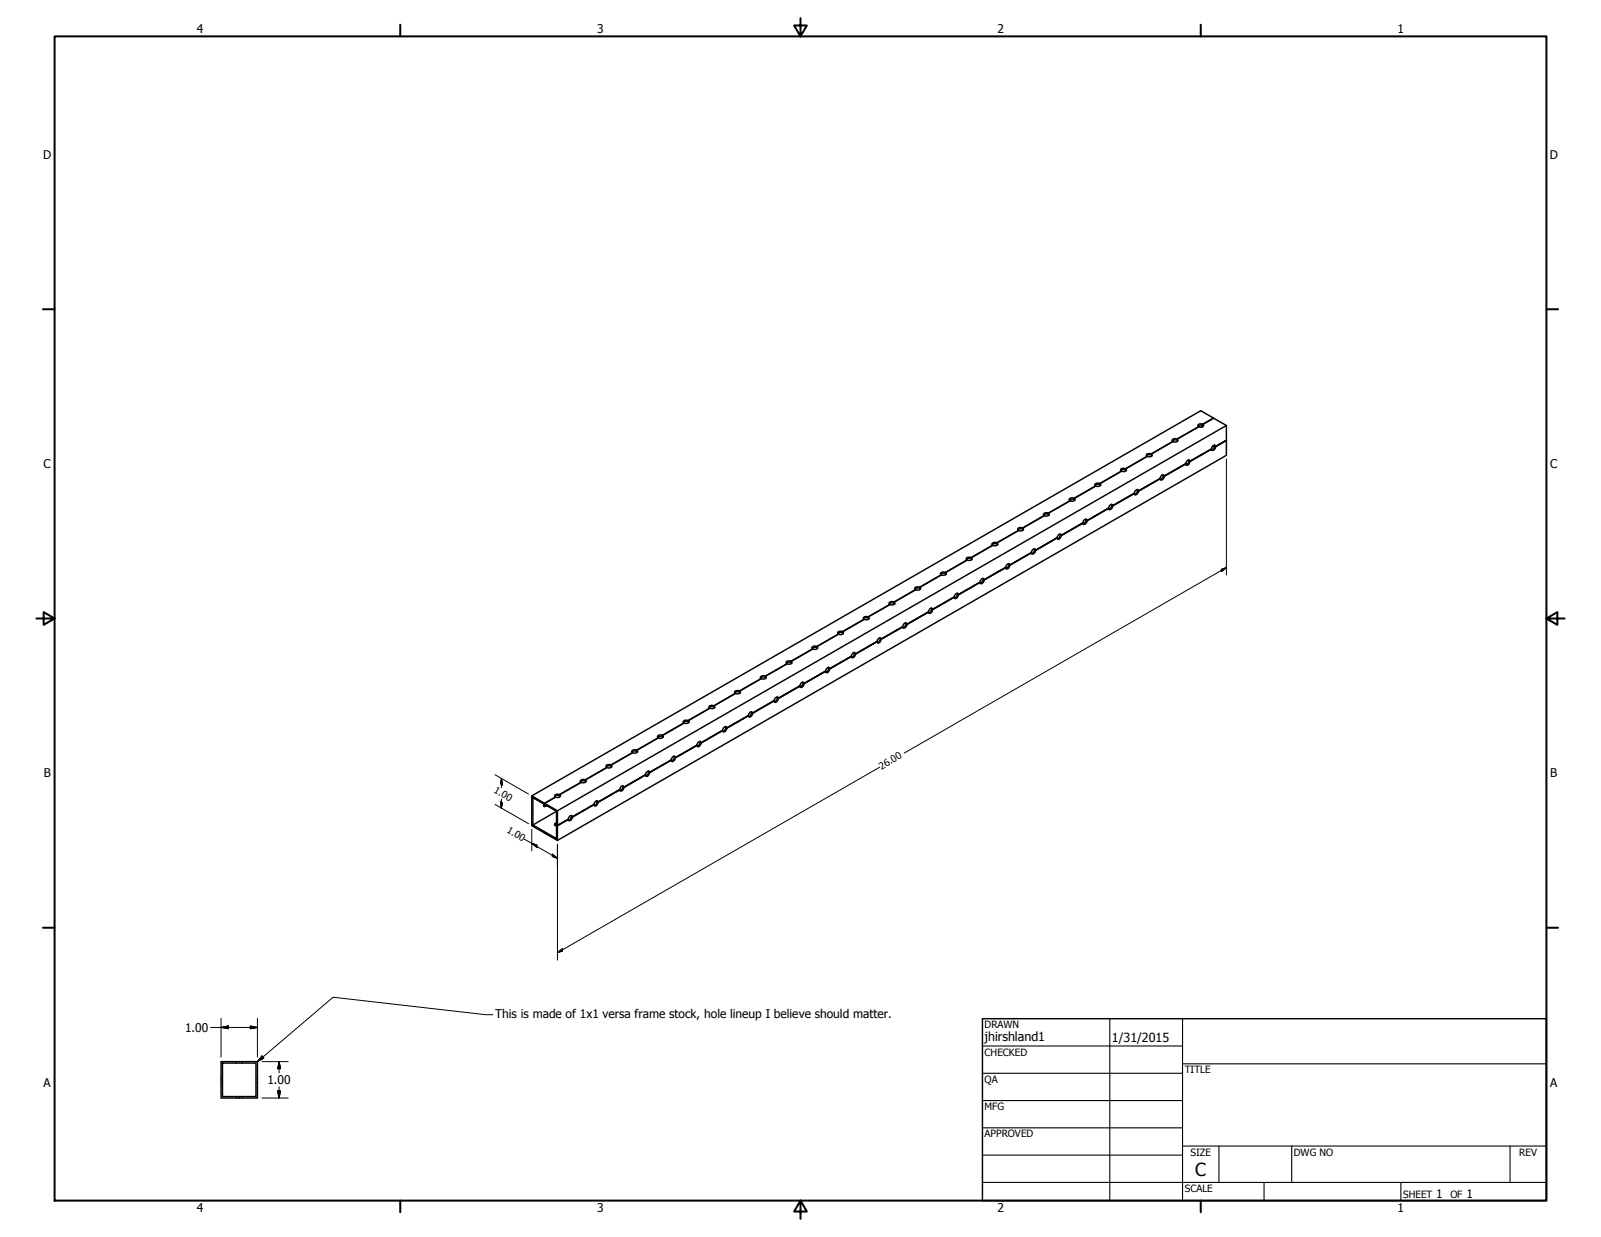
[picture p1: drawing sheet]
<svg xmlns="http://www.w3.org/2000/svg" width="559mm" height="432mm" viewBox="0 0 559 432" stroke-linecap="round" stroke-linejoin="round" font-family="sans-serif">
<!-- layer: Visible (ANSI) -->
<g fill="none" stroke="#000" stroke-width=".51">
<path d="M400.2 159.1l.9-.4 1 .4M400.4 159.3l-7.5 4.3M400.4 159.3h.1M401.8 158.4l-.4-.1a.96 .96 0 0 0-1.3 .8l.3 .2M401.8 158.4l.3 .5a1.18 1.18 0 0 1-1.7 .4l-7.5 4.3M409.1 153.9l.6-.4h.8l.6 .4M409.3 154.1l-7.5 4.3M409.3 154.1l.1 .1M410.8 153.3l-1.2-.1-.5 .4 .2 .5M410.8 153.3l.4 .5-.5 .4-1.3-.1-7.5 4.4M418.1 148.7l1-.4 1 .4M419.4 148.4v.7"/>
<path d="M419.8 148.1l-.4-.1a.96 .96 0 0 0-1.3 .7l.2 .3M419.8 148.1l3.7-2.2-4.4-2.5-233.5 134.4M419.8 148.1l.3 .5a1.18 1.18 0 0 1-1.7 .4l-7.6 4.3M419.9 148.1l3.7-2.1 4.5 2.5-233.5 134.5M423.1 155.9l1-.5a1.09 1.09 0 0 1 0 1.3 1.09 1.09 0 0 1-1.2 .4zM423.3 155.8l.6 .3M423.5 145.9l.1 .1M423.9 155.4l-.2 1-.8 .6M424.3 155.9l3.8-2.2v5.2l-233.5 134.5M428.1 148.5v5.2l-3.8 2.2M428.1 153.7l-3.8 2.1M364.2 179.8l1-.4 1 .4"/>
<path d="M364.4 180l-7.5 4.3M365.9 179.1l-.8-.2a.75 .75 0 0 0-.9 .9l.2 .2M365.9 179.1l.3 .5a1.35 1.35 0 0 1-1.8 .4M373.2 174.6l1-.4 1 .4M373.5 174.8l-7.6 4.3M374.9 173.9l-.4-.1a.96 .96 0 0 0-1.3 .8l.2 .2M374.9 173.9l.3 .3a1.02 1.02 0 0 1-1.7 .6M382.2 169.4l1-.4 .9 .4M382.4 169.6l-7.5 4.3M382.5 169.7l-7.5 4.3M383.9 168.8l-.4-.1a.88 .88 0 0 0-1.3 .7l.2 .2M383.9 168.8l.3 .5a1.35 1.35 0 0 1-1.8 .3"/>
<path d="M386.9 177.4l-7.5 4.3M387.5 176.3l.6-.2a1.03 1.03 0 0 1 .1 1.2 1.03 1.03 0 0 1-1.2 .4v-.7zM388 176l-.2 1.1-.8 .6M388.4 176.5l7.5-4.3-7.5 4.4M391.2 164.3l.5-.4h.9l.5 .4M391.4 164.5l-7.5 4.3M392.9 163.6l-.9-.2-.7 .3-.2 .3 .3 .5M392.9 163.6l.3 .5-.2 .2a1.34 1.34 0 0 1-1.6 .2M396.2 171.4l.6-.5 .5 .2 .1 .3-.6 1.1-.6 .3-.3-.6zM396.9 170.9l-.1 1-.8 .7M404.9 167.1l-7.5 4.3M404.9 167.1l-7.6 4.3"/>
<path d="M405.4 165.9l.7-.2a1.05 1.05 0 0 1 0 1.3 1.05 1.05 0 0 1-1.2 .4v-.8zM405.9 165.7l-.1 1.1-.9 .6M406.3 166.2l7.6-4.3-7.6 4.3M413.9 161.9l-7.6 4.3M414.5 160.7l.5-.2 .4 .5-.2 .5a.86 .86 0 0 1-1.2 .7v-.7zM414.9 160.5l-.1 1-.8 .7M415.3 161l7.5-4.3-7.4 4.4M330 199.8l-.8-.2-.8 .3-.2 .3 .3 .5M330 199.8l.3 .5-.2 .3-.7 .3-.9-.2M337.3 195.3l1-.4 .9 .4M337.5 195.5l-7.5 4.3M337.5 195.5h.1"/>
<path d="M339 194.6l-.4-.1a.96 .96 0 0 0-1.4 .8l.3 .2M339 194.6l.3 .5a1.18 1.18 0 0 1-1.7 .4l-7.5 4.3M346.3 190.1l.9-.4 1 .4M346.5 190.3l-7.5 4.3M346.5 190.4l-7.5 4.3M348 189.5a1.05 1.05 0 0 0-1.7 .6l.2 .2M348 189.5l.2 .2a1.05 1.05 0 0 1-1.7 .6M351 198.1l-7.5 4.3M351.6 197l.8-.1v.8a.86 .86 0 0 1-1.3 .7v-.7zM352 196.7l-.1 1.1-.8 .6M352.4 197.2l7.6-4.3-7.5 4.3M355.3 184.9l.9-.4 1 .4"/>
<path d="M356.9 184.3l-.3-.2a.96 .96 0 0 0-1.4 .8l.3 .3-7.5 4.3M356.9 184.3l.4 .5a1.18 1.18 0 0 1-1.8 .4l-7.5 4.3M360 193l-7.5 4.3M360.6 191.8l.3-.2a.95 .95 0 0 1 .6 1 .95 .95 0 0 1-.9 .8l-.6-.1v-.3zM361 191.6l-.1 1-.9 .6M361.4 192.1l7.5-4.3-7.5 4.4M364.5 180l-7.5 4.3M368.9 187.7l-7.5 4.4M369.5 186.6l.6-.2 .4 .5-.4 .9-.8 .5-.4-.6zM370 186.4l-.2 1.1-.7 .6M378 182.6l-7.6 4.3M378 182.6l-7.5 4.3"/>
<path d="M378.2 181.7l.9-.5a1.05 1.05 0 0 1 .1 1.3 1.05 1.05 0 0 1-1.2 .4l-.1-.3zM379 181.2l-.2 1-.8 .7M301.4 216l.9-.4 1 .4M301.6 216.2l-7.5 4.3M303 215.3l-.8-.1a.68 .68 0 0 0-.8 .8l.2 .2M303 215.3l.3 .5a1.35 1.35 0 0 1-1.7 .4M310.3 210.8l.6-.4h.8l.6 .4M312 210.2l-.3-.2a.96 .96 0 0 0-1.4 .8l.3 .3M312 210.2l.3 .2-.1 .5-.7 .3-.9-.2-7.6 4.3M315.1 218.8l-7.6 4.3M315.3 217.9l.7-.5a.95 .95 0 0 1 .6 1.1 .95 .95 0 0 1-.9 .8l-.5-.2zM316.1 217.4l-.1 1-.8 .7"/>
<path d="M319.3 205.6l1-.4 .9 .4M319.5 205.8l-7.5 4.4M319.6 205.9l-7.5 4.3M321 205l-.4-.1a.88 .88 0 0 0-1.3 .7l.2 .2M321 205l.3 .5a1.35 1.35 0 0 1-1.8 .3M324 213.6l-7.5 4.3M324 213.7l-7.5 4.3M324.6 212.5l.6-.2a1.03 1.03 0 0 1 .1 1.2 1.03 1.03 0 0 1-1.1 .4v-.7zM325.1 212.3l-.4 1.3-.6 .3M328.3 200.5l.6-.4h.8l.6 .4M328.5 200.7l-7.5 4.3M328.5 200.7l-7.4 4.3"/>
<path d="M333 208.4l-7.5 4.4M333.1 208.4l-7.6 4.3M333.1 208.5l-7.6 4.3M333.6 207.3l.6-.2 .3 .2v.7a.92 .92 0 0 1-1.4 .8l-.1-.4zM334.1 207.1l-.2 1-.8 .7M334.5 207.6l7.5-4.3-7.5 4.3M342.6 202.1l.6-.2a1.09 1.09 0 0 1 .1 1.3 1.09 1.09 0 0 1-1.2 .4v-.8zM343.1 201.9l-.2 1-.8 .7M265.4 236.7l1-.4 1 .4M265.7 236.9l-7.6 4.3M265.7 236.9h.1M267.1 236h-1.2l-.5 .3 .3 .6"/>
<path d="M267.1 236l.3 .3a.98 .98 0 0 1-.7 .8 .98 .98 0 0 1-1-.2l-7.5 4.3M274.4 231.5l1-.4 1 .4M274.5 230.9l1.2-.2 .7 .4a1.09 1.09 0 0 1-1 .7 1.09 1.09 0 0 1-1-.6zM274.7 231.7l-7.6 4.3M279.1 239.5l-7.5 4.3M279.7 238.3l.7-.2a1.07 1.07 0 0 1 0 1.3 1.07 1.07 0 0 1-1.1 .4v-.8zM280.2 238.1l-.2 1-.8 .7M283.4 226.3l1-.4 1 .4M283.7 226.6l-7.5 4.3M283.7 226.5l-7.6 4.3M285.1 225.7a1.05 1.05 0 0 0-1.7 .6l.3 .2M285.1 225.7l.3 .2a1.01 1.01 0 0 1-.7 .8 1.01 1.01 0 0 1-1-.2"/>
<path d="M288.1 234.3l-7.5 4.3M288.4 233.5l.9-.5 .3 .4-.1 .5a.86 .86 0 0 1-1.3 .7l-.1-.3zM289.2 232.9l-.1 1.1-.9 .6M292.4 221.2l1-.5 .9 .5M294.1 220.5l-.4-.2a.96 .96 0 0 0-1.3 .8l.2 .3-7.5 4.3M294.1 220.5l.3 .5a1.18 1.18 0 0 1-1.7 .4l-7.6 4.3M297.1 229.1l-7.5 4.3M297.1 229.2l-7.5 4.3M297.7 228l.3-.2a.95 .95 0 0 1 .6 1 .95 .95 0 0 1-.9 .8l-.5-.1-.1-.3zM298.1 227.8l-.1 1-.8 .6M306.1 224l-7.5 4.3M306.1 223.9l-7.5 4.4"/>
<path d="M306.4 223.1l.6-.5 .6 .5-.3 .9-.6 .5h-.3l-.3-.5zM307.1 222.6l-.1 1-.8 .7M229.6 257.4l.5-.4h.8l.6 .4M231.2 256.7l-.4-.2a.96 .96 0 0 0-1.3 .8l.2 .3-7.5 4.3M231.2 256.7l.3 .5-.4 .4h-1.3l-7.6 4.3M238.5 252.2l1-.4 1 .4M238.7 252.3l-7.5 4.4M238.8 252.4l-7.5 4.3M240.2 251.5l-.9-.1a.68 .68 0 0 0-.8 .8l.2 .1M240.2 251.5l.3 .5-.5 .5-1.3-.2M243.5 259.3l.7-.5a.88 .88 0 0 1 .5 .9 .88 .88 0 0 1-.5 .8l-.4 .2-.5-.2-.1-.3zM244.3 258.8l-.1 1-.9 .7"/>
<path d="M244.7 259.3l7.5-4.3-7.5 4.3M247.5 247l.5-.4h.9l.5 .4M247.7 247.2l-7.5 4.3M247.7 247.2v.1M249.2 246.4l-.9-.2-.7 .2-.1 .6 .2 .2M249.2 246.4l.2 .2v.5l-.8 .3-.8-.2-7.6 4.4M252.5 254.1a.79 .79 0 0 1 1.1-.3 1.15 1.15 0 0 1-1.3 1.5zM253.2 253.6l-.1 1-.8 .7M256.5 241.8l.9-.4 1 .4M256.7 242l-7.5 4.4M256.7 242.1l-7.5 4.3M258.1 241.2l-.4-.2a.88 .88 0 0 0-1.2 .8l.2 .2"/>
<path d="M258.1 241.2l.3 .5a1.35 1.35 0 0 1-1.7 .3M261.2 249.8l-7.5 4.4M261.7 248.7l.7-.2a1.08 1.08 0 0 1 0 1.2 1.08 1.08 0 0 1-1.1 .5v-.8zM262.3 248.5l-.4 1.3-.7 .3M270.2 244.6l-7.6 4.3M270.2 244.7l-7.6 4.3M270.4 243.8l.9-.5 .3 .2v.7a.92 .92 0 0 1-1.3 .8l-.2-.4zM271.2 243.3l-.1 1-.8 .7M185.6 277.8l9 5.2v10.4l-9-5.2zM186 278.4l8.2 4.8v9.5l-8.2-4.7zM193.6 278l1-.4 1 .4M193.9 278.3l-3.8 2.1"/>
<path d="M195.3 277.4l-.9-.2a.68 .68 0 0 0-.8 .8l.3 .3M195.3 277.4l.3 .5a1.18 1.18 0 0 1-1.7 .4M202.6 272.9l1-.4 .9 .4M202.8 273l-7.5 4.4M202.8 273v.1M204.3 272.2h-1.3l-.4 .3 .2 .5M204.3 272.2l.2 .3a1.02 1.02 0 0 1-1.6 .6l-7.6 4.3M208.3 279.5l-.1 1-.8 .7M211.6 267.7l.9-.4 1 .4M211.8 267.9l-7.5 4.3M213.2 267l-.3-.1a.88 .88 0 0 0-1.3 .8l.2 .2M213.2 267l.4 .5a1.29 1.29 0 0 1-1.8 .4"/>
<path d="M216.3 275.7l-7.5 4.3M216.9 274.5l.3-.2a.95 .95 0 0 1 .6 1.1 .95 .95 0 0 1-.9 .8l-.6-.5zM217.4 274.3l-.2 1-.9 .7M220.5 262.5l1.1-.4 .9 .4M220.8 262.8l-7.5 4.3M220.8 262.7l-7.6 4.3M222.2 261.9a1.05 1.05 0 0 0-1.7 .6l.3 .2M222.2 261.9l.3 .2a1.01 1.01 0 0 1-.7 .8 1.01 1.01 0 0 1-1-.2M225.2 270.5l-7.5 4.3M225.3 270.5l-7.6 4.4M225.3 270.4l-7.6 4.4M225.6 269.7l.8-.5 .4 .4-.2 .5a.86 .86 0 0 1-1.2 .7l-.2-.3z"/>
<path d="M226.3 269.1l-.1 1.1-.8 .6M226.7 269.6l7.6-4.3-7.5 4.4M234.8 264.2l.3-.2a.95 .95 0 0 1 .7 1 .95 .95 0 0 1-1 .8l-.5-.1v-.3zM235.3 264l-.2 1-.8 .6M243.2 260.2l-7.5 4.3M243.3 260.2l-7.6 4.3M189.8 280.7l.1 .9 .9-.4M190.1 290.8h.1M190.4 281l-.6 .4M194.2 287.7l-.6 .3M194.2 287.2l-.7 .6 .7 .6M194.2 283.2l-8.2 4.8"/>
<path d="M194.6 288.2l3.7-2.2-3.7 2.2M198.9 284.9l.3-.2a.85 .85 0 0 1 .6 .8 .85 .85 0 0 1-.6 .8l-.6 .2-.3-.4zM199.4 284.7l-.2 1-.8 .6M207.3 280.8l-7.5 4.4M207.3 280.9l-7.5 4.3M207.6 280l.9-.5a1.02 1.02 0 0 1 .1 1.3 1.02 1.02 0 0 1-1.2 .4l-.1-.3zM77.2 370.6h12.7v12.7h-12.7zM77.7 371.1h11.6v11.7h-11.6z"/>
</g>
<!-- layer: Hidden (ANSI) -->
<g fill="none" stroke="#000" stroke-width=".38">
<path d="M77.2 375.9h.1M77.2 378h.1M77.5 375.9h.2M77.5 378h.2M82.5 370.6v.2M82.5 370.9v.2M84.6 370.6v.2M84.6 370.9v.2M89.3 375.9h.2M89.3 378h.2M89.7 375.9h.2M89.7 378h.2"/>
<path d="M82.5 382.8v.2M82.5 383.1v.2M84.6 382.8v.2M84.6 383.1v.2"/>
</g>
<!-- layer: Visible (ANSI) -->
<g fill="#000">
<circle cx="418.3" cy="149" r=".25"/>
<circle cx="373.4" cy="174.8" r=".25"/>
<circle cx="355.5" cy="185.2" r=".25"/>
<circle cx="292.6" cy="221.4" r=".25"/>
<circle cx="229.7" cy="257.6" r=".25"/>
</g>
<!-- layer: Border (ANSI) -->
<g fill="none" stroke="#000" stroke-width=".7">
<path d="M19 12.7h520.8v406.4h-520.8zM139.7 8.6v4.1M279.4 6.3v6.4l-2.2-3.8h4.4l-2.2 3.8M419.1 8.6v4.1M15 107.9h4M539.8 107.9h4M12.7 215.9h6.3l-3.8-2.2v4.4l3.8-2.2M539.8 215.9l3.8 2.2v-4.4l-3.8 2.2h6.3M15 323.8h4M539.8 323.8h4M139.7 419.1v4.1M279.4 419.1l2.2 3.8h-4.4l2.2-3.8v6.3"/>
<path d="M419.1 419.1v4.1"/>
</g>
<!-- layer: Title (ANSI) -->
<g fill="none" stroke="#000" stroke-width=".38">
<path d="M387.3 355.6v63.5M412.7 355.6v63.5M342.9 365.1h69.8M342.9 374.6h69.8M412.7 371.3h127.1M342.9 384.2h69.8M342.9 393.7h69.8M342.9 412.7h196.9M342.9 403.2h69.8M412.7 400h127.1M425.4 400v12.7M441.2 412.7v6.4"/>
<path d="M450.8 400v12.7M488.9 412.7v6.4M527 400v12.7"/>
</g>
<path d="M342.9 355.6h196.9v63.5h-196.9z" fill="none" stroke="#000" stroke-width=".51"/>
<!-- layer: Dimension (ANSI) -->
<g fill="none" stroke="#000" stroke-width=".35">
<path d="M428.1 160.2v40.5M426.3 198.8l1.8-.7-1.8 1.4zM428.1 198.1l-112.5 64.8M172.8 270.4l11.7 6.8M174.7 279.8l.7 .5-.4 1.8zM175 271.7l.4 2.3-.7-.4zM175 271.7v3.3M175 278.9v3.2M307.1 267.8l-112.5 64.7M172.8 280.8l11.7 6.7M183 292.9l11.6 6.7M185.6 294.4l1.8 .6v.8z"/>
<path d="M185.6 289.5v7.5M192.8 298.1l1.8 1.5-1.8-.6zM194.6 294.7v40.5M194.6 332.5l1.7-1.3v.8zM73.5 358.6h16.4M77.2 358.6l2.5-.5v1zM77.2 355.5v13.5M87.4 358.1l2.5 .5-2.5 .5zM89.9 355.5v13.5M91.4 370.6h9.2M97.4 370.6l.5 2.5h-1zM97.4 370.6v3.9"/>
<path d="M97.4 379.3v4M91.4 383.3h9.2M96.9 380.8h1l-.5 2.5z"/>
</g>
<g fill="#000" stroke="#000" stroke-width=".35">
<path d="M426.3 199.5l1.8-1.4zM426.3 198.8l1.8-.7-1.8 1.4zM174.7 279.8l.3 2.3zM174.7 279.8l.7 .5-.4 1.8zM175 271.7l.4 2.3zM175 271.7l.4 2.3-.7-.4zM185.6 294.4l1.8 .6zM185.6 294.4l1.8 .6v.8zM192.8 299l1.8 .6zM192.8 298.1l1.8 1.5-1.8-.6zM194.6 332.5l1.7-1.3zM194.6 332.5l1.7-1.3v.8z"/>
<path d="M77.2 358.6l2.5-.5zM77.2 358.6l2.5-.5v1zM87.4 359.1l2.5-.5zM87.4 358.1l2.5 .5-2.5 .5zM97.4 370.6l.5 2.5zM97.4 370.6l.5 2.5h-1zM96.9 380.8l.5 2.5zM96.9 380.8h1l-.5 2.5z"/>
</g>
<!-- layer: Symbol (ANSI) -->
<path d="M172 354.2h-2.5l-53.2-6.1-26.4 22.5M91.4 368.6l.7 .8-2.2 1.2z" fill="none" stroke="#000" stroke-width=".35"/>
<path d="M91.4 368.6l-1.5 2zM91.4 368.6l.7 .8-2.2 1.2z" fill="#000" stroke="#000" stroke-width=".35"/>
<text font-size="6.3" x="417.2" y="410.6">C</text>
<g font-size="4.4">
<text x="343.7" y="363.5">jhirshland1</text>
<text x="388.1" y="363.7">1/31/2015</text>
</g>
<g font-size="4.2">
<text x="68.7" y="11.7">4</text>
<text x="208.4" y="11.7">3</text>
<text x="348.1" y="11.7">2</text>
<text x="487.8" y="11.7">1</text>
<text x="15.1" y="55.5">D</text>
<text x="540.9" y="55.5">D</text>
<text x="15.2" y="163.4">C</text>
<text x="541" y="163.4">C</text>
<text x="15.3" y="271.4">B</text>
<text x="541.1" y="271.4">B</text>
<text x="172.8" y="355.3">This is made of 1x1 versa frame stock, hole lineup I believe should matter.</text>
<text x="64.6" y="360.2">1.00</text>
<text x="15.2" y="379.3">A</text>
<text x="93.3" y="378.5">1.00</text>
<text x="541" y="379.3">A</text>
<text x="501.3" y="418.3">1</text>
<text x="511.8" y="418.3">1</text>
<text x="68.7" y="423.2">4</text>
<text x="208.4" y="423.2">3</text>
<text x="348.1" y="423.2">2</text>
<text x="487.8" y="423.2">1</text>
</g>
<g font-size="3.5">
<text x="343.7" y="358.9">DRAWN</text>
<text x="343.7" y="368.5">CHECKED</text>
<text x="413.5" y="374.6">TITLE</text>
<text x="343.7" y="378">QA</text>
<text x="343.7" y="387.5">MFG</text>
<text x="343.7" y="397.1">APPROVED</text>
<text x="415.5" y="403.4">SIZE</text>
<text x="451.6" y="403.4">DWG NO</text>
<text x="530.3" y="403.4">REV</text>
<text x="413.5" y="416.1">SCALE</text>
<text x="489.7" y="418.3">SHEET</text>
<text x="506.2" y="418.3">OF</text>
</g>
<g font-size="3.4">
<text x="307.7" y="268.7" transform="rotate(-30 307.7 268.7)">26.00</text>
<text x="172.1" y="276.5" transform="rotate(30 172.1 276.5)">1.00</text>
<text x="176.7" y="290.5" transform="rotate(30 176.7 290.5)">1.00</text>
</g>
</svg>
